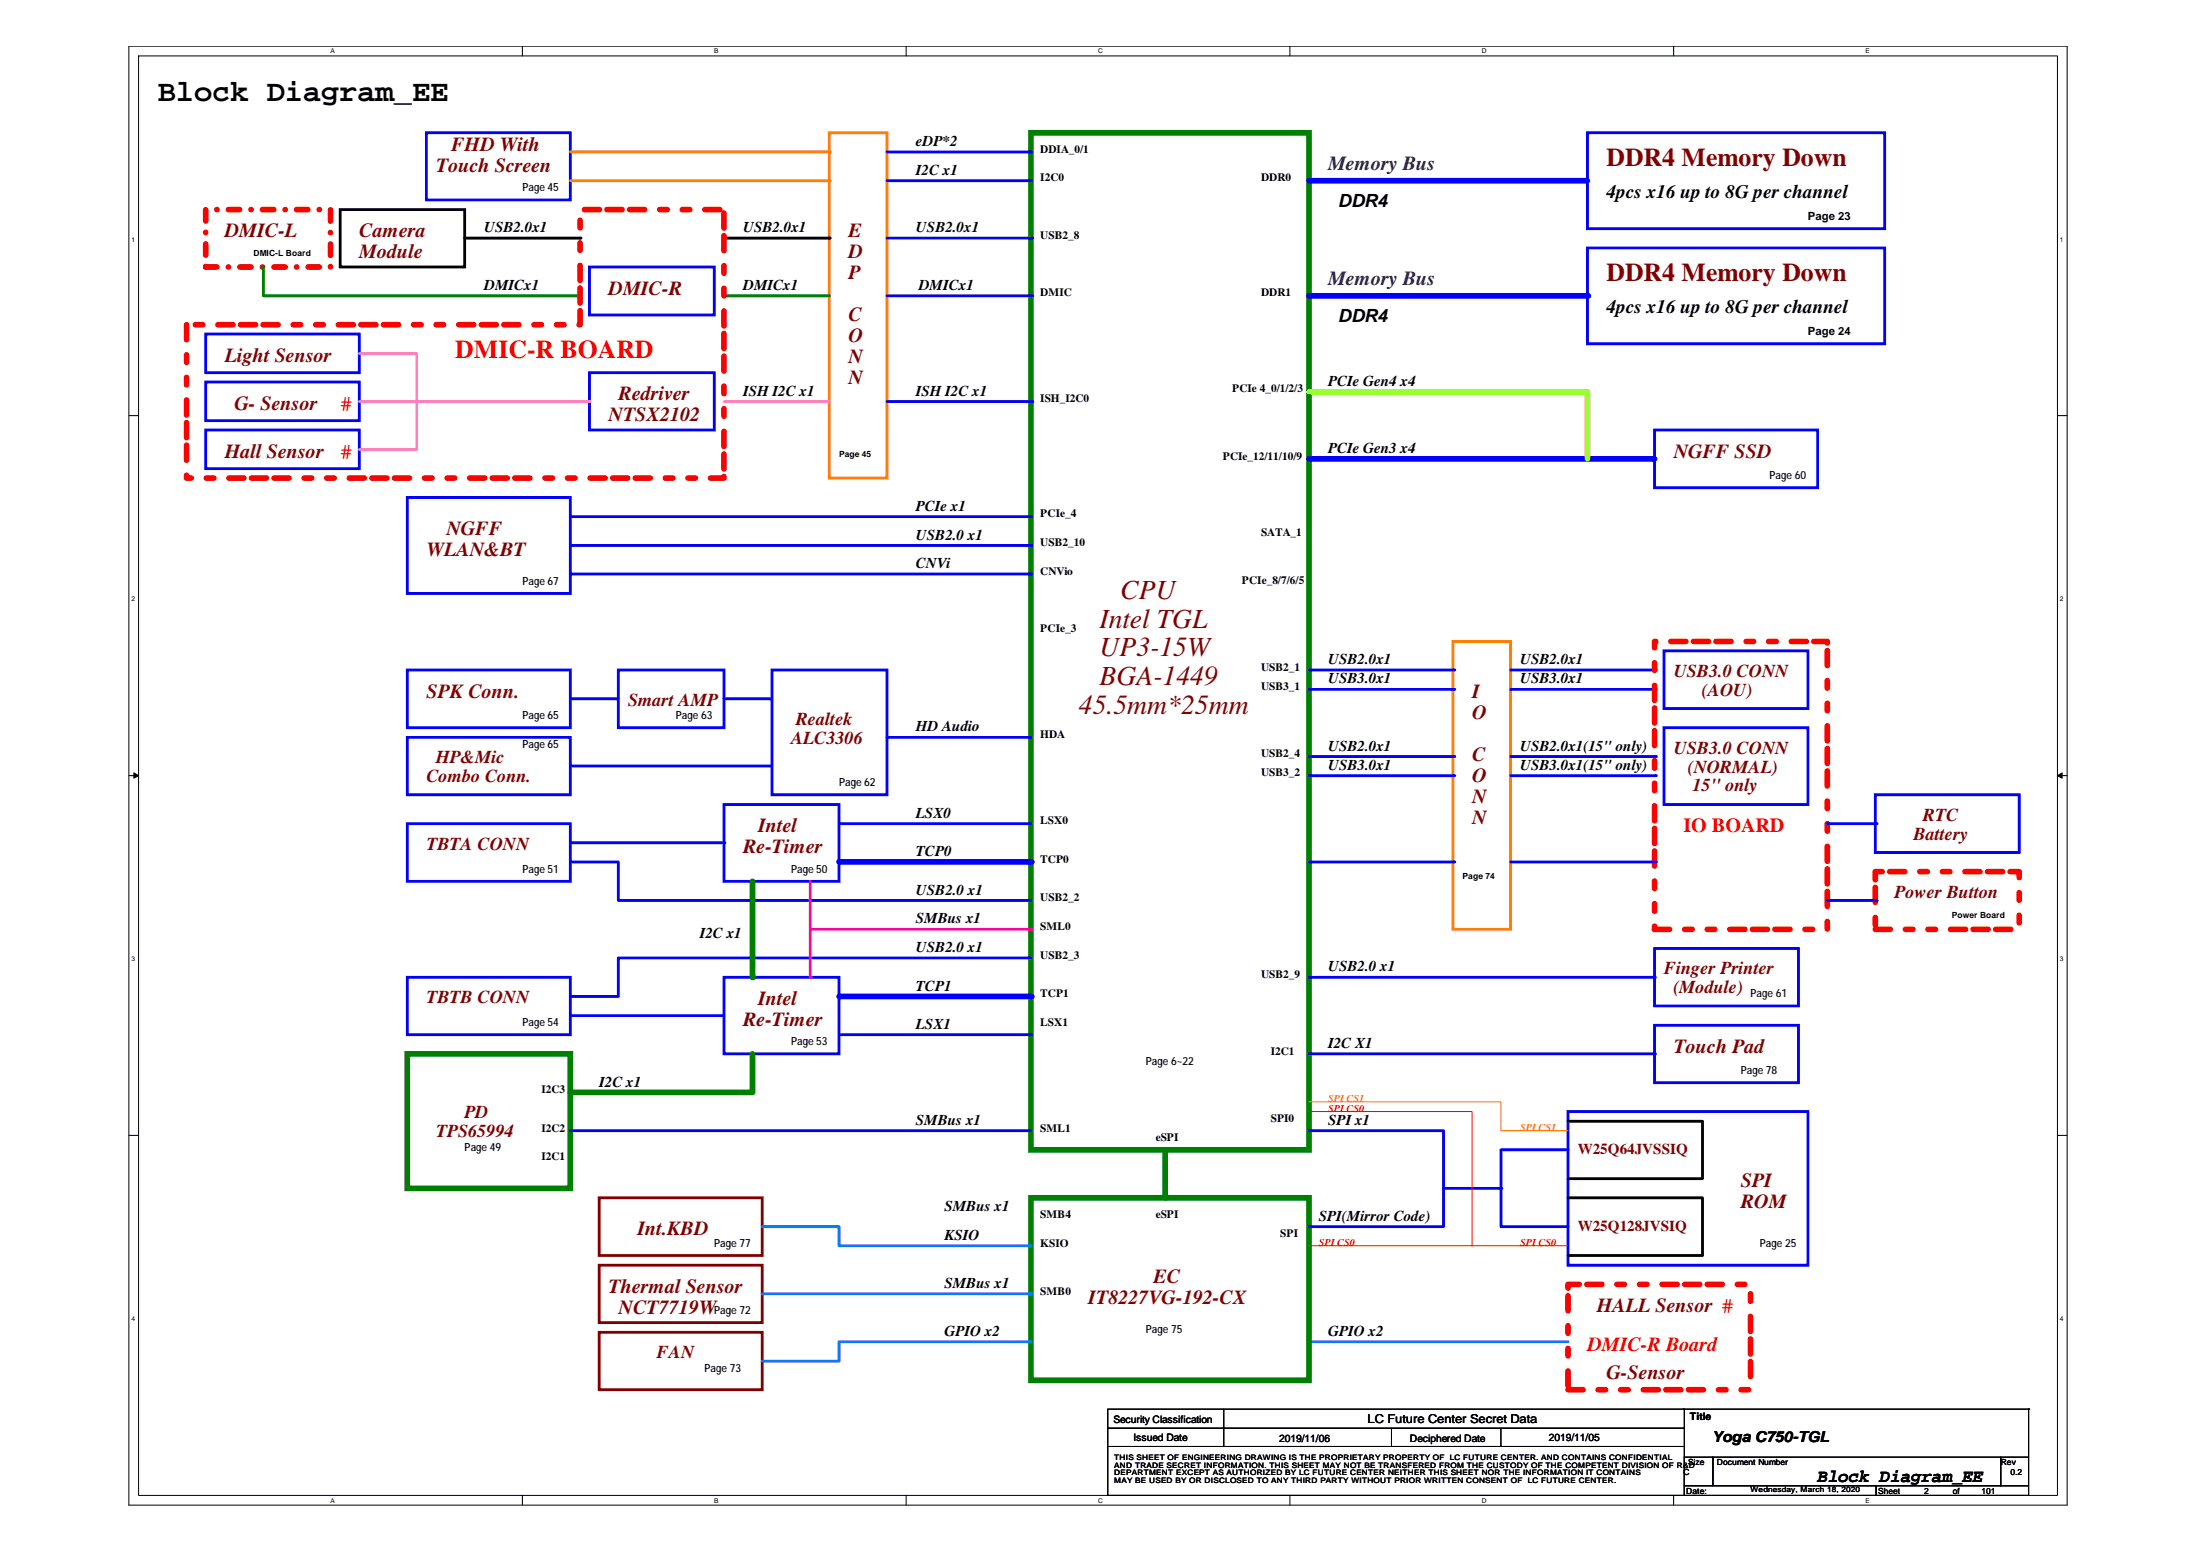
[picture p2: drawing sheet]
<svg xmlns="http://www.w3.org/2000/svg" width="297mm" height="210mm" viewBox="0 0 297 210" stroke-linecap="round" stroke-linejoin="round" font-family="sans-serif">
<path d="M17.4 6.2h261.7v197h-261.7zM18.7 7.5h259.1v194.4h-259.1z" fill="none" stroke="#000" stroke-width=".14"/>
<g fill="#fff">
<path d="M44.6 6.4h.6v1h-.6z"/>
<path d="M44.6 202h.6v1h-.6z"/>
</g>
<path d="M70.5 6.2v1.3M70.5 201.9v1.3" fill="none" stroke="#000" stroke-width=".14"/>
<g fill="#fff">
<path d="M96.4 6.4h.6v1h-.6z"/>
<path d="M96.4 202h.6v1h-.6z"/>
</g>
<path d="M122.3 6.2v1.3M122.3 201.9v1.3" fill="none" stroke="#000" stroke-width=".14"/>
<g fill="#fff">
<path d="M148.3 6.4h.6v1h-.6z"/>
<path d="M148.3 202h.6v1h-.6z"/>
</g>
<path d="M174.2 6.2v1.3M174.2 201.9v1.3" fill="none" stroke="#000" stroke-width=".14"/>
<g fill="#fff">
<path d="M200.1 6.4h.6v1h-.6z"/>
<path d="M200.1 202h.6v1h-.6z"/>
</g>
<path d="M226 6.2v1.3M226 201.9v1.3" fill="none" stroke="#000" stroke-width=".14"/>
<g fill="#fff">
<path d="M251.9 6.4h.6v1h-.6z"/>
<path d="M251.9 202h.6v1h-.6z"/>
<path d="M17.7 31.8h.5v1h-.5z"/>
<path d="M278.1 31.8h.5v1h-.5z"/>
<path d="M17.7 80.4h.5v1h-.5z"/>
<path d="M278.1 80.4h.5v1h-.5z"/>
</g>
<path d="M17.4 56.1h1.3M277.8 56.1h1.3" fill="none" stroke="#000" stroke-width=".14"/>
<g fill="#fff">
<path d="M17.7 129h.5v1h-.5z"/>
<path d="M278.1 129h.5v1h-.5z"/>
</g>
<path d="M17.4 104.7h1.3M277.8 104.7h1.3" fill="none" stroke="#000" stroke-width=".14"/>
<path d="M18.1 104.3l.6 .4-.6 .3zM277.8 104.7l.6-.4v.7z" fill="#000" stroke="#000" stroke-width=".14"/>
<g fill="#fff">
<path d="M17.7 177.5h.5v1h-.5z"/>
<path d="M278.1 177.5h.5v1h-.5z"/>
</g>
<path d="M17.4 153.3h1.3M277.8 153.3h1.3" fill="none" stroke="#000" stroke-width=".14"/>
<path d="M139.2 17.9h37.5v137.3h-37.5z" fill="none" stroke="#008000" stroke-width=".76"/>
<path d="M176.7 24.4h37.6" fill="none" stroke="#00f" stroke-width=".76"/>
<g fill="none" stroke="#00f" stroke-width=".38">
<path d="M57.6 17.9h19.4v9.1h-19.4zM79.6 36h16.8v6.5h-16.8zM27.8 51.6h20.7v5.2h-20.7zM27.8 45.1h20.7v5.2h-20.7zM27.8 58.1h20.7v5.2h-20.7zM79.6 50.3h16.8v7.8h-16.8zM55 67.2h22v12.9h-22zM77 94.3h6.5M83.5 90.4h14.2v7.8h-14.2zM97.7 94.3h6.5M104.2 90.4h15.6v16.9h-15.6zM119.8 99.5h19.4"/>
<path d="M55 111.2h22v7.8h-22zM77 103.4h27.2M97.7 108.6h15.6v10.4h-15.6zM113.3 111.2h25.9M55 131.9h22v7.8h-22zM77 137.1h20.7M97.7 131.9h15.6v10.4h-15.6z"/>
</g>
<path d="M176.7 181.1h35" fill="none" stroke="#0080ff" stroke-width=".38"/>
<path d="M27.8 28.3h16.8v7.7h-16.8z" fill="none" stroke="#f00" stroke-width=".76" stroke-dasharray="1.5 1.5 0 1.5"/>
<path d="M112 17.9h7.8v46.6h-7.8zM77 20.5h35" fill="none" stroke="#ff8000" stroke-width=".38"/>
<path d="M45.9 28.3h16.8v7.7h-16.8z" fill="none" stroke="#000" stroke-width=".38"/>
<circle cx="112" cy="20.5" r=".19" fill="#ff8000"/>
<path d="M119.8 20.5h19.4" fill="none" stroke="#00f" stroke-width=".38"/>
<circle cx="139.2" cy="20.5" r=".19" fill="#00f"/>
<path d="M77 24.4h35" fill="none" stroke="#ff8000" stroke-width=".38"/>
<circle cx="112" cy="24.4" r=".19" fill="#ff8000"/>
<path d="M119.8 24.4h19.4" fill="none" stroke="#00f" stroke-width=".38"/>
<circle cx="139.2" cy="24.4" r=".19" fill="#00f"/>
<path d="M62.7 32.1h15.6M97.7 32.1h14.3" fill="none" stroke="#000" stroke-width=".38"/>
<g fill="#000">
<circle cx="78.3" cy="32.1" r=".19"/>
<circle cx="112" cy="32.1" r=".19"/>
</g>
<path d="M119.8 32.1h19.5" fill="none" stroke="#00f" stroke-width=".38"/>
<circle cx="139.3" cy="32.1" r=".19" fill="#00f"/>
<path d="M35.6 36v3.9h42.7M97.7 39.9h14.3" fill="none" stroke="#008000" stroke-width=".38"/>
<path d="M119.8 39.9h19.5" fill="none" stroke="#00f" stroke-width=".38"/>
<circle cx="139.3" cy="39.9" r=".19" fill="#00f"/>
<path d="M25.2 43.8h53.1v-15.5h19.4v36.2h-72.5z" fill="none" stroke="#f00" stroke-width=".76" stroke-dasharray="2 2 1 2 1"/>
<path d="M48.5 47.7h7.8v13h-7.8M48.5 54.2h31.1" fill="none" stroke="#ff80ff" stroke-width=".38"/>
<circle cx="79.6" cy="54.2" r=".19" fill="#ff80ff"/>
<path d="M97.7 54.2h14.3" fill="none" stroke="#ff80ff" stroke-width=".38"/>
<path d="M119.8 54.2h19.5" fill="none" stroke="#00f" stroke-width=".38"/>
<circle cx="139.3" cy="54.2" r=".19" fill="#00f"/>
<path d="M55 90.4h22v7.8h-22zM55 99.5h22v7.8h-22z" fill="none" stroke="#00f" stroke-width=".38"/>
<path d="M113.3 134.5h25.9" fill="none" stroke="#00f" stroke-width=".76"/>
<circle cx="139.2" cy="134.5" r=".38" fill="#00f"/>
<path d="M113.3 139.7h25.9" fill="none" stroke="#00f" stroke-width=".38"/>
<circle cx="139.2" cy="139.7" r=".19" fill="#00f"/>
<path d="M113.3 116.3h25.9" fill="none" stroke="#00f" stroke-width=".76"/>
<circle cx="139.2" cy="116.3" r=".38" fill="#00f"/>
<path d="M109.4 125.4h29.8" fill="none" stroke="#f0f" stroke-width=".38"/>
<circle cx="139.2" cy="125.4" r=".19" fill="#f0f"/>
<path d="M77 113.8h20.7" fill="none" stroke="#00f" stroke-width=".38"/>
<circle cx="97.7" cy="113.8" r=".19" fill="#00f"/>
<path d="M77 116.3h6.5v5.3h55.7M139.2 129.3h-55.7v5.2h-6.5" fill="none" stroke="#00f" stroke-width=".38"/>
<path d="M109.4 119v12.9" fill="none" stroke="#f0f" stroke-width=".38"/>
<circle cx="109.4" cy="131.9" r=".19" fill="#f0f"/>
<path d="M101.6 119v12.9" fill="none" stroke="#008000" stroke-width=".76"/>
<circle cx="101.6" cy="131.9" r=".38" fill="#008000"/>
<path d="M55 142.3h22v18.1h-22zM157.3 155.2v6.5M139.2 161.7h37.5v24.6h-37.5z" fill="none" stroke="#008000" stroke-width=".76"/>
<circle cx="157.3" cy="161.7" r=".38" fill="#008000"/>
<path d="M80.9 161.7h22v7.8h-22zM80.9 170.8h22v7.7h-22z" fill="none" stroke="#800000" stroke-width=".38"/>
<path d="M211.7 173.4h24.6v14.2h-24.6z" fill="none" stroke="#f00" stroke-width=".76" stroke-dasharray="2 2 1 2 1"/>
<path d="M102.9 174.6h36.3" fill="none" stroke="#0080ff" stroke-width=".38"/>
<circle cx="139.2" cy="174.6" r=".19" fill="#0080ff"/>
<path d="M211.7 150h32.4v20.8h-32.4zM194.9 160.4h7.7" fill="none" stroke="#00f" stroke-width=".38"/>
<circle cx="202.6" cy="160.4" r=".19" fill="#00f"/>
<path d="M211.7 151.4h18.2v7.7h-18.2M211.7 161.7h18.2v7.8h-18.2" fill="none" stroke="#000" stroke-width=".38"/>
<path d="M223.4 138.4h19.4v7.7h-19.4zM176.7 152.6h18.2v13h-18.2M176.7 142.3h46.7M211.7 155.2h-9.1v10.4h9.1" fill="none" stroke="#00f" stroke-width=".38"/>
<path d="M176.7 150h22.1v18.2h-22.1M198.8 168.2h12.9" fill="none" stroke="#f00" stroke-width=".14"/>
<path d="M176.7 148.7h25.9v3.9h9.1" fill="none" stroke="#ff8000" stroke-width=".14"/>
<circle cx="223.4" cy="142.3" r=".19" fill="#00f"/>
<path d="M176.7 131.9h46.7M223.4 128h19.4v7.8h-19.4z" fill="none" stroke="#00f" stroke-width=".38"/>
<circle cx="223.4" cy="131.9" r=".19" fill="#00f"/>
<path d="M196.2 86.6h7.8v38.8h-7.8z" fill="none" stroke="#ff8000" stroke-width=".38"/>
<path d="M176.7 90.4h19.6" fill="none" stroke="#00f" stroke-width=".38"/>
<circle cx="196.3" cy="90.4" r=".19" fill="#00f"/>
<path d="M176.7 93.1h19.6" fill="none" stroke="#00f" stroke-width=".38"/>
<circle cx="196.3" cy="93.1" r=".19" fill="#00f"/>
<path d="M176.7 102.1h19.6" fill="none" stroke="#00f" stroke-width=".38"/>
<circle cx="196.3" cy="102.1" r=".19" fill="#00f"/>
<path d="M176.7 104.7h19.6" fill="none" stroke="#00f" stroke-width=".38"/>
<circle cx="196.3" cy="104.7" r=".19" fill="#00f"/>
<path d="M176.7 116.3h19.6" fill="none" stroke="#00f" stroke-width=".38"/>
<circle cx="196.3" cy="116.3" r=".19" fill="#00f"/>
<path d="M204 90.4h19.5M224.7 87.9h19.4v7.7h-19.4zM224.7 98.2h19.4v10.4h-19.4z" fill="none" stroke="#00f" stroke-width=".38"/>
<circle cx="223.5" cy="90.4" r=".19" fill="#00f"/>
<path d="M204 93.1h19.5" fill="none" stroke="#00f" stroke-width=".38"/>
<circle cx="223.5" cy="93.1" r=".19" fill="#00f"/>
<path d="M204 102.1h19.5" fill="none" stroke="#00f" stroke-width=".38"/>
<circle cx="223.5" cy="102.1" r=".19" fill="#00f"/>
<path d="M204 104.7h19.5" fill="none" stroke="#00f" stroke-width=".38"/>
<circle cx="223.5" cy="104.7" r=".19" fill="#00f"/>
<path d="M223.4 86.6h23.3v38.8h-23.3z" fill="none" stroke="#f00" stroke-width=".76" stroke-dasharray="2 2 1 2 1"/>
<path d="M101.6 142.3v5.2h-24.6" fill="none" stroke="#008000" stroke-width=".76"/>
<path d="M77 77.5h62.2M77 152.6h62.2" fill="none" stroke="#00f" stroke-width=".38"/>
<path d="M80.9 179.8h22v7.8h-22z" fill="none" stroke="#800000" stroke-width=".38"/>
<path d="M102.9 165.6h10.4v2.6h25.9M139.2 181.1h-25.9v2.6h-10.4" fill="none" stroke="#0080ff" stroke-width=".38"/>
<circle cx="139.2" cy="77.5" r=".19" fill="#00f"/>
<path d="M77 73.6h62.2" fill="none" stroke="#00f" stroke-width=".38"/>
<circle cx="139.2" cy="73.6" r=".19" fill="#00f"/>
<path d="M77 69.7h62.2" fill="none" stroke="#00f" stroke-width=".38"/>
<circle cx="139.2" cy="69.7" r=".19" fill="#00f"/>
<path d="M204 116.3h19.5" fill="none" stroke="#00f" stroke-width=".38"/>
<circle cx="223.5" cy="116.3" r=".19" fill="#00f"/>
<path d="M246.7 111.2h6.6M253.2 107.3h19.4v7.8h-19.4z" fill="none" stroke="#00f" stroke-width=".38"/>
<path d="M253.2 117.7h19.4v7.7h-19.4z" fill="none" stroke="#f00" stroke-width=".76" stroke-dasharray="2 2 1 2 1"/>
<circle cx="253.3" cy="111.2" r=".19" fill="#00f"/>
<path d="M246.7 121.6h6.6" fill="none" stroke="#00f" stroke-width=".38"/>
<circle cx="253.3" cy="121.6" r=".19" fill="#00f"/>
<path d="M176.7 39.9h37.6" fill="none" stroke="#00f" stroke-width=".76"/>
<circle cx="214.3" cy="39.9" r=".38" fill="#00f"/>
<path d="M214.3 17.9h40.2v13h-40.2zM214.3 33.5h40.2v12.9h-40.2zM223.4 58.1h22v7.7h-22z" fill="none" stroke="#00f" stroke-width=".38"/>
<path d="M176.7 61.9h46.6" fill="none" stroke="#00f" stroke-width=".76"/>
<circle cx="223.3" cy="61.9" r=".38" fill="#00f"/>
<path d="M176.7 52.9h37.6v9" fill="none" stroke="#80ff00" stroke-width=".76"/>
<g fill="none" stroke="#000" stroke-width=".14">
<path d="M149.6 190.2h77.8v2.6h-77.8zM149.6 192.8h77.8v2.5h-77.8zM149.6 195.3h77.8v6.6h-77.8zM165.2 192.8h.1M165.2 195.3h.1M165.2 190.2v5.1M187.9 195.3h.1M187.9 192.8v2.5M202.6 195.3h.1M202.6 192.8v2.5M227.3 190.2h46.6M227.4 196.7h3.9v3.8h-3.9z"/>
<path d="M231.3 196.7h38.8v3.8h-38.8zM270.1 196.7h3.8v3.8h-3.8zM273.9 190.2h.1M273.9 190.2v6.5M227.4 200.5h25.9v1.4h-25.9zM253.3 200.5h20.6v1.4h-20.6z"/>
</g>
<text font-size="4.1" x="21.3" y="13.6">Block Diagram_EE</text>
<g font-size="3.7" fill="#800000">
<text x="151.3" y="80.8">CPU</text>
<text x="148.5" y="84.7">Intel TGL</text>
<text x="148.5" y="88.6">UP3-15W</text>
<text x="148.5" y="92.5">BGA-1449</text>
<text x="145.7" y="96.4">45.5mm*25mm</text>
</g>
<g font-size="3.5" fill="#800000">
<text x="216.9" y="22.4">DDR4 Memory Down</text>
<text x="216.9" y="37.9">DDR4 Memory Down</text>
</g>
<text font-size="3.5" fill="#f00" x="61.5" y="48.3">DMIC-R BOARD</text>
<g font-size="2.7" fill="#800000">
<text x="58.9" y="23.2">Touch Screen</text>
<text x="60.9" y="20.4">FHD With</text>
<text x="30.4" y="32">DMIC-L</text>
<text x="48.5" y="32">Camera</text>
<text x="48.5" y="34.9">Module</text>
<text x="114.6" y="32">E</text>
<text x="114.6" y="34.9">D</text>
<text x="82.2" y="39.8">DMIC-R</text>
<text x="114.6" y="37.7">P</text>
<text x="114.6" y="43.4">C</text>
<text x="114.6" y="46.2">O</text>
<text x="30.4" y="48.9">Light Sensor</text>
<text x="114.6" y="49">N</text>
<text x="114.6" y="51.9">N</text>
<text x="31.7" y="55.3">G- Sensor</text>
<text x="82.2" y="56.9">NTSX2102</text>
<text x="83.5" y="54">Redriver</text>
<text x="30.4" y="61.8">Hall Sensor</text>
<text x="226" y="61.8">NGFF SSD</text>
<text x="57.6" y="75">WLAN&amp;BT</text>
<text x="60.3" y="72.2">NGFF</text>
<text x="57.6" y="94.2">SPK Conn.</text>
<text x="198.8" y="94.2">I</text>
<text x="198.8" y="97">O</text>
<text x="198.8" y="102.7">C</text>
<text x="198.8" y="105.6">O</text>
<text x="102.4" y="112.3">Intel</text>
<text x="198.8" y="108.4">N</text>
<text x="198.8" y="111.2">N</text>
<text x="100.3" y="115.2">Re-Timer</text>
<text x="102.4" y="135.7">Intel</text>
<text x="100.3" y="138.5">Re-Timer</text>
<text x="226" y="142.1">Touch Pad</text>
<text x="235" y="160.3">SPI</text>
<text x="86.1" y="166.8">Int.KBD</text>
<text x="235" y="163.1">ROM</text>
<text x="155.7" y="173.2">EC</text>
<text x="82.2" y="174.5">Thermal Sensor</text>
<text x="83.5" y="177.3">NCT7719W</text>
<text x="146.9" y="176.1">IT8227VG-192-CX</text>
<text x="215.6" y="177.1">HALL Sensor #</text>
<text x="216.9" y="186.2">G-Sensor</text>
</g>
<g font-size="2.7" fill="#400040">
<text x="179.3" y="23">MemoryBus</text>
<text x="179.3" y="38.5">MemoryBus</text>
</g>
<g font-size="2.7" fill="#f00">
<text x="45.9" y="55.5">#</text>
<text x="45.9" y="61.9">#</text>
<text x="227.3" y="112.4">IO BOARD</text>
<text x="214.3" y="182.3">DMIC-R Board</text>
</g>
<g font-size="2.6">
<text x="216.9" y="26.7">4pcs x16 upto 8G per channel</text>
<text x="216.9" y="42.2">4pcs x16 upto 8G per channel</text>
</g>
<g font-size="2.5">
<text x="180.6" y="27.9">DDR4</text>
<text x="180.6" y="43.5">DDR4</text>
<text x="245.4" y="200">Block Diagram_EE</text>
</g>
<g font-size="2.5" fill="#800000">
<text x="84.8" y="95.3">Smart AMP</text>
<text x="226" y="91.4">USB3.0 CONN</text>
<text x="229.8" y="93.9">(AOU)</text>
<text x="106.8" y="100.4">ALC3306</text>
<text x="107.4" y="97.8">Realtek</text>
<text x="226" y="101.7">USB3.0 CONN</text>
<text x="57.6" y="105.6">Combo Conn.</text>
<text x="58.8" y="103">HP&amp;Mic</text>
<text x="227.9" y="104.3">(NORMAL)</text>
<text x="228.5" y="106.8">15&quot; only</text>
<text x="258.4" y="113.3">Battery</text>
<text x="259.6" y="110.8">RTC</text>
<text x="57.6" y="114.7">TBTA CONN</text>
<text x="255.8" y="121.2">Power Button</text>
<text x="224.7" y="131.5">Finger Printer</text>
<text x="57.6" y="135.4">TBTB CONN</text>
<text x="225.9" y="134">(Module)</text>
<text x="58.9" y="153.5">TPS65994</text>
<text x="62.7" y="150.9">PD</text>
<text x="88.6" y="183.3">FAN</text>
</g>
<g font-size="2">
<text x="123.7" y="23.6">I2C x1</text>
<text x="123.7" y="19.7">eDP*2</text>
<text x="65.4" y="31.4">USB2.0x1</text>
<text x="100.3" y="31.4">USB2.0x1</text>
<text x="123.7" y="31.4">USB2.0x1</text>
<text x="65.4" y="39.2">DMICx1</text>
<text x="100.3" y="39.2">DMICx1</text>
<text x="124" y="39.2">DMICx1</text>
<text x="100.3" y="53.4">ISH I2C x1</text>
<text x="123.7" y="53.4">ISH I2C x1</text>
<text x="179.3" y="52.1">PCIe Gen4 x4</text>
<text x="179.3" y="61.2">PCIe Gen3 x4</text>
<text x="123.7" y="69">PCIe x1</text>
<text x="123.7" y="72.8">USB2.0 x1</text>
<text x="123.7" y="76.7">CNVi</text>
<text x="179.3" y="89.7">USB2.0x1</text>
<text x="205.2" y="89.7">USB2.0x1</text>
<text x="179.3" y="92.3">USB3.0x1</text>
<text x="205.2" y="92.3">USB3.0x1</text>
<text x="123.7" y="98.7">HD Audio</text>
<text x="179.3" y="101.4">USB2.0x1</text>
<text x="205.2" y="101.4">USB2.0x1(15&quot; only)</text>
<text x="179.3" y="103.9">USB3.0x1</text>
<text x="205.2" y="103.9">USB3.0x1(15&quot; only)</text>
<text x="123.7" y="110.4">LSX0</text>
<text x="123.7" y="115.6">TCP0</text>
<text x="123.7" y="120.8">USB2.0 x1</text>
<text x="123.7" y="124.6">SMBus x1</text>
<text x="94.5" y="126.6">I2C x1</text>
<text x="123.7" y="128.5">USB2.0 x1</text>
<text x="179.3" y="131.1">USB2.0 x1</text>
<text x="123.7" y="133.7">TCP1</text>
<text x="123.7" y="138.9">LSX1</text>
<text x="179.3" y="141.5">I2C X1</text>
<text x="80.9" y="146.7">I2C x1</text>
<text x="123.7" y="151.9">SMBus x1</text>
<text x="179.3" y="151.9">SPI x1</text>
<text x="127.5" y="167.4">KSIO</text>
<text x="127.5" y="163.5">SMBus x1</text>
<text x="178.1" y="164.8">SPI(Mirror Code)</text>
<text x="127.5" y="173.9">SMBus x1</text>
<text x="127.5" y="180.4">GPIO x2</text>
<text x="179.3" y="180.4">GPIO x2</text>
<text x="231.1" y="194.7">Yoga C750-TGL</text>
</g>
<g font-size="2" fill="#800000">
<text x="213" y="155.8">W25Q64JVSSIQ</text>
<text x="213" y="166.2">W25Q128JVSIQ</text>
</g>
<text font-size="1.7" x="184.7" y="192.1">LC Future Center Secret Data</text>
<g font-size="1.5">
<text x="140.5" y="20.6">DDIA_0/1</text>
<text x="70.5" y="25.8">Page 45</text>
<text x="140.5" y="24.5">I2C0</text>
<text x="170.3" y="24.5">DDR0</text>
<text x="244.1" y="29.7">Page 23</text>
<text x="140.5" y="32.3">USB2_8</text>
<text x="140.5" y="40">DMIC</text>
<text x="170.3" y="40">DDR1</text>
<text x="244.1" y="45.3">Page 24</text>
<text x="166.4" y="53">PCIe 4_0/1/2/3</text>
<text x="140.5" y="54.3">ISH_I2C0</text>
<text x="165.1" y="62.1">PCIe_12/11/10/9</text>
<text x="238.9" y="64.7">Page 60</text>
<text x="140.5" y="69.8">PCIe_4</text>
<text x="140.5" y="77.6">CNVio</text>
<text x="140.5" y="73.7">USB2_10</text>
<text x="170.3" y="72.4">SATA_1</text>
<text x="70.5" y="78.9">Page 67</text>
<text x="167.7" y="78.9">PCIe_8/7/6/5</text>
<text x="140.5" y="85.4">PCIe_3</text>
<text x="170.3" y="90.6">USB2_1</text>
<text x="170.3" y="93.1">USB3_1</text>
<text x="70.5" y="97.1">Page 65</text>
<text x="70.5" y="101">Page 65</text>
<text x="91.3" y="97.1">Page 63</text>
<text x="140.5" y="99.6">HDA</text>
<text x="113.3" y="106.1">Page 62</text>
<text x="170.3" y="102.2">USB2_4</text>
<text x="170.3" y="104.8">USB3_2</text>
<text x="140.5" y="111.3">LSX0</text>
<text x="70.5" y="117.8">Page 51</text>
<text x="106.8" y="117.8">Page 50</text>
<text x="140.5" y="116.5">TCP0</text>
<text x="140.5" y="121.6">USB2_2</text>
<text x="140.5" y="125.5">SML0</text>
<text x="140.5" y="129.4">USB2_3</text>
<text x="140.5" y="134.6">TCP1</text>
<text x="170.3" y="132">USB2_9</text>
<text x="236.3" y="134.6">Page 61</text>
<text x="70.5" y="138.5">Page 54</text>
<text x="106.8" y="141.1">Page 53</text>
<text x="140.5" y="138.5">LSX1</text>
<text x="154.7" y="143.7">Page 6~22</text>
<text x="171.6" y="142.4">I2C1</text>
<text x="73.1" y="147.5">I2C3</text>
<text x="235" y="145">Page 78</text>
<text x="62.7" y="155.4">Page 49</text>
<text x="73.1" y="152.8">I2C2</text>
<text x="140.5" y="152.8">SML1</text>
<text x="156" y="154">eSPI</text>
<text x="171.6" y="151.4">SPI0</text>
<text x="73.1" y="156.6">I2C1</text>
<text x="140.5" y="164.4">SMB4</text>
<text x="156" y="164.4">eSPI</text>
<text x="172.8" y="167">SPI</text>
<text x="96.4" y="168.3">Page 77</text>
<text x="140.5" y="168.3">KSIO</text>
<text x="237.6" y="168.3">Page 25</text>
<text x="96.4" y="177.4">Page 72</text>
<text x="140.5" y="174.8">SMB0</text>
<text x="154.7" y="180">Page 75</text>
<text x="95.1" y="185.2">Page 73</text>
</g>
<g font-size="1.4" fill="#ff8000">
<text x="179.3" y="148.8">SPI CS1</text>
<text x="205.2" y="152.7">SPI CS1</text>
</g>
<g font-size="1.4" fill="#f00">
<text x="179.3" y="150">SPI CS0</text>
<text x="178.1" y="168.2">SPI CS0</text>
<text x="205.2" y="168.2">SPI CS0</text>
</g>
<g font-size="1.4">
<text x="228.2" y="191.7">Title</text>
<text x="150.3" y="192">Security Classification</text>
<text x="153" y="194.5">Issued Date</text>
<text x="172.7" y="194.6">2019/11/06</text>
<text x="190.4" y="194.6">Deciphered Date</text>
<text x="209.1" y="194.5">2019/11/05</text>
</g>
<g font-size="1.1">
<text x="34.2" y="34.5">DMIC-L Board</text>
<text x="113.3" y="61.7">Page 45</text>
<text x="197.5" y="118.7">Page 74</text>
<text x="263.5" y="123.9">Power Board</text>
<text x="227.9" y="197.8">Size</text>
<text x="231.8" y="197.8">Document Number</text>
<text x="270.1" y="197.8">Rev</text>
<text x="227.3" y="199.1">C</text>
<text x="227.7" y="201.6">Date:</text>
<text x="253.6" y="201.6">Sheet</text>
<text x="259.8" y="201.6">2</text>
<text x="263.7" y="201.6">of</text>
<text x="267.5" y="201.6">101</text>
<text x="271.4" y="199.1">0.2</text>
</g>
<g font-size="1">
<text x="150.5" y="197">THIS SHEET OF ENGINEERING DRAWING IS THE PROPRIETARY PROPERTY OF</text>
<text x="195.7" y="197">LC FUTURE CENTER. AND CONTAINS CONFIDENTIAL</text>
<text x="150.5" y="198.1">AND TRADE SECRET IIINFORMATION. THIS SHEET MAY NOT BE TRANSFERED FROM THE CUSTODY OF THE COMPETENT DIVISION OF R&amp;D</text>
<text x="150.5" y="199.2">DEPARTMENT EXCEPT AS AUTHORIZED BY LC FUTURE CENTER NEITHER THIS SHEET NOR THE IIINFORMATION IIIT CONTAINS</text>
<text x="150.5" y="200.2">MAY BE USED BY OR DISCLOSED TO ANY THIRD PARTY WITHOUT PRIOR WRITTEN CONSENT OF</text>
<text x="150.5" y="198.1">AND TRADE SECRET</text>
<text x="150.5" y="199.2">DEPARTMENT EXCEPT AS AUTHORIZED BY LC FUTURE CENTER NEITHER THIS SHEET NOR THE NFORMATION</text>
<text x="162.9" y="198.1">NFORMATION. THIS SHEET MAY NOT BE TRANSFERED FROM THE CUSTODY OF THE COMPETENT DIVISION OF R&amp;D</text>
<text x="206.3" y="200.2">LC FUTURE CENTER.</text>
<text x="214.5" y="199.2">T CONTAINS</text>
<text x="236.3" y="201.4">Wednesday, March 18, 2020</text>
</g>
<g font-size=".9">
<text x="44.6" y="7.2">A</text>
<text x="96.4" y="7.2">B</text>
<text x="148.3" y="7.2">C</text>
<text x="200.1" y="7.2">D</text>
<text x="251.9" y="7.2">E</text>
<text x="17.7" y="32.6">1</text>
<text x="278.1" y="32.6">1</text>
<text x="17.7" y="81.2">2</text>
<text x="278.1" y="81.2">2</text>
<text x="17.7" y="129.8">3</text>
<text x="278.1" y="129.8">3</text>
<text x="17.7" y="178.3">4</text>
<text x="278.1" y="178.3">4</text>
<text x="44.6" y="202.8">A</text>
<text x="96.4" y="202.8">B</text>
<text x="148.3" y="202.8">C</text>
<text x="200.1" y="202.8">D</text>
<text x="251.9" y="202.8">E</text>
</g>
</svg>
